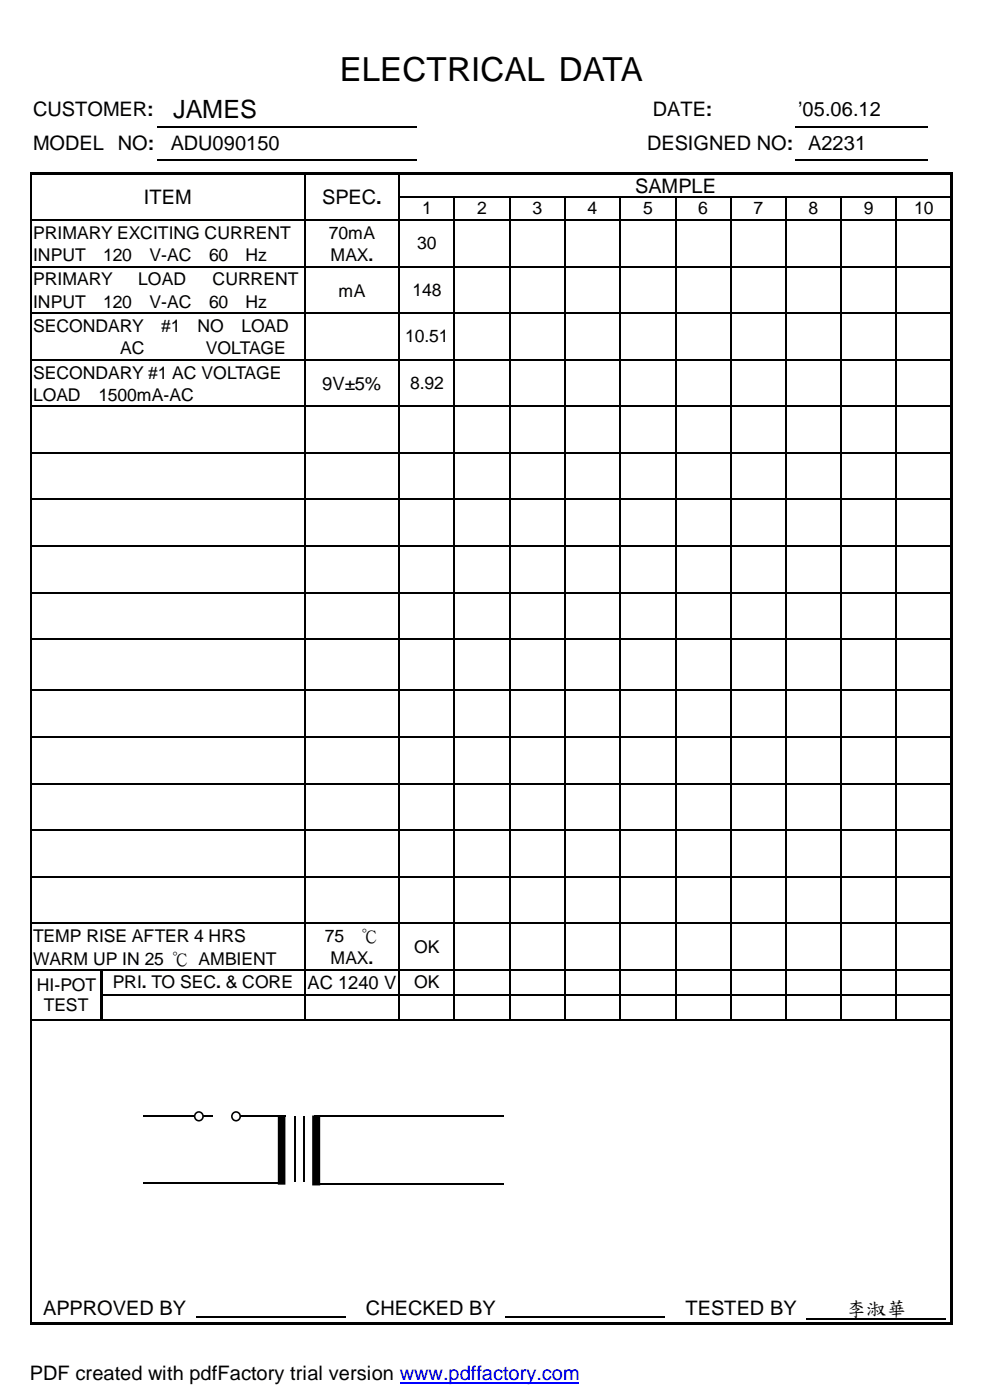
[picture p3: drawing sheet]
<svg xmlns="http://www.w3.org/2000/svg" width="210mm" height="297mm" viewBox="0 0 210 297" stroke-linecap="round" stroke-linejoin="round" font-family="sans-serif">
<g fill="none" stroke="#000" stroke-width=".34">
<path d="M33.4 26.9h55M33.4 33.9h55M64.5 37.1v4.4M84.6 37.1v4.4M168.4 26.9h28M168.4 33.9h28M6.8 46.6h57.5M6.8 56.5h57.5M64.5 41.8v4.6M64.5 46.8v9.5M64.5 56.7v9.5M64.7 46.6h19.7"/>
<path d="M64.7 56.5h19.7M84.6 41.8v4.6M84.6 46.8v9.5M84.6 56.7v9.5M84.8 41.7h11.3M84.8 46.6h11.3M84.8 56.5h11.3M96.3 41.8v4.6M96.3 46.8v9.5M96.3 56.7v9.5M96.4 41.7h11.5M96.4 46.6h11.5"/>
<path d="M96.4 56.5h11.5M108 41.8v4.6M108 46.8v9.5M108 56.7v9.5M108.2 41.7h11.3M108.2 46.6h11.3M108.2 56.5h11.3M119.7 41.8v4.6M119.7 46.8v9.5M119.7 56.7v9.5M119.9 41.7h11.3M119.9 46.6h11.3"/>
<path d="M119.9 56.5h11.3M131.4 41.8v4.6M131.4 46.8v9.5M131.4 56.7v9.5M131.6 41.7h11.3M131.6 46.6h11.3M131.6 56.5h11.3M143.1 41.8v4.6M143.1 46.8v9.5M143.1 56.7v9.5M143.3 41.7h11.3M143.3 46.6h11.3"/>
<path d="M143.3 56.5h11.3M154.8 41.8v4.6M154.8 46.8v9.5M154.8 56.7v9.5M154.9 41.7h11.4M154.9 46.6h11.4M154.9 56.5h11.4M166.5 41.8v4.6M166.5 46.8v9.5M166.5 56.7v9.5M166.6 41.7h11.4M166.6 46.6h11.4"/>
<path d="M166.6 56.5h11.4M178.1 41.8v4.6M178.1 46.8v9.5M178.1 56.7v9.5M178.3 41.7h11.4M178.3 46.6h11.4M178.3 56.5h11.4M189.8 41.8v4.6M189.8 46.8v9.5M189.8 56.7v9.5M190 41.7h11.3M190 46.6h11.3"/>
<path d="M190 56.5h11.3M6.8 66.4h57.5M6.8 76.2h57.5M64.5 66.6v9.5M64.5 76.4v9.6M64.7 66.4h19.7M64.7 76.2h19.7M84.6 66.6v9.5M84.6 76.4v9.6M84.8 66.4h11.3M84.8 76.2h11.3M96.3 66.6v9.5"/>
<path d="M96.3 76.4v9.6M96.4 66.4h11.5M96.4 76.2h11.5M108 66.6v9.5M108 76.4v9.6M108.2 66.4h11.3M108.2 76.2h11.3M119.7 66.6v9.5M119.7 76.4v9.6M119.9 66.4h11.3M119.9 76.2h11.3M131.4 66.6v9.5"/>
<path d="M131.4 76.4v9.6M131.6 66.4h11.3M131.6 76.2h11.3M143.1 66.6v9.5M143.1 76.4v9.6M143.3 66.4h11.3M143.3 76.2h11.3M154.8 66.6v9.5M154.8 76.4v9.6M154.9 66.4h11.4M154.9 76.2h11.4M166.5 66.6v9.5"/>
<path d="M166.5 76.4v9.6M166.6 66.4h11.4M166.6 76.2h11.4M178.1 66.6v9.5M178.1 76.4v9.6M178.3 66.4h11.4M178.3 76.2h11.4M189.8 66.6v9.5M189.8 76.4v9.6M190 66.4h11.3M190 76.2h11.3M6.8 86.1h57.5"/>
<path d="M6.8 96h57.5M64.5 86.3v9.6M64.5 96.2v9.6M64.7 86.1h19.7M64.7 96h19.7M84.6 86.3v9.6M84.6 96.2v9.6M84.8 86.1h11.3M84.8 96h11.3M96.3 86.3v9.6M96.3 96.2v9.6M96.4 86.1h11.5"/>
<path d="M96.4 96h11.5M108 86.3v9.6M108 96.2v9.6M108.2 86.1h11.3M108.2 96h11.3M119.7 86.3v9.6M119.7 96.2v9.6M119.9 86.1h11.3M119.9 96h11.3M131.4 86.3v9.6M131.4 96.2v9.6M131.6 86.1h11.3"/>
<path d="M131.6 96h11.3M143.1 86.3v9.6M143.1 96.2v9.6M143.3 86.1h11.3M143.3 96h11.3M154.8 86.3v9.6M154.8 96.2v9.6M154.9 86.1h11.4M154.9 96h11.4M166.5 86.3v9.6M166.5 96.2v9.6M166.6 86.1h11.4"/>
<path d="M166.6 96h11.4M178.1 86.3v9.6M178.1 96.2v9.6M178.3 86.1h11.4M178.3 96h11.4M189.8 86.3v9.6M189.8 96.2v9.6M190 86.1h11.3M190 96h11.3M6.8 105.8h57.5M6.8 115.8h57.5M64.5 106v9.6"/>
<path d="M64.5 115.9v9.6M64.7 105.8h19.7M64.7 115.8h19.7M84.6 106v9.6M84.6 115.9v9.6M84.8 105.8h11.3M84.8 115.8h11.3M96.3 106v9.6M96.3 115.9v9.6M96.4 105.8h11.5M96.4 115.8h11.5M108 106v9.6"/>
<path d="M108 115.9v9.6M108.2 105.8h11.3M108.2 115.8h11.3M119.7 106v9.6M119.7 115.9v9.6M119.9 105.8h11.3M119.9 115.8h11.3M131.4 106v9.6M131.4 115.9v9.6M131.6 105.8h11.3M131.6 115.8h11.3M143.1 106v9.6"/>
<path d="M143.1 115.9v9.6M143.3 105.8h11.3M143.3 115.8h11.3M154.8 106v9.6M154.8 115.9v9.6M154.9 105.8h11.4M154.9 115.8h11.4M166.5 106v9.6M166.5 115.9v9.6M166.6 105.8h11.4M166.6 115.8h11.4M178.1 106v9.6"/>
<path d="M178.1 115.9v9.6M178.3 105.8h11.4M178.3 115.8h11.4M189.8 106v9.6M189.8 115.9v9.6M190 105.8h11.3M190 115.8h11.3M6.8 125.7h57.5M6.8 135.5h57.5M64.5 125.8v9.6M64.5 135.7v10.4M64.7 125.7h19.7"/>
<path d="M64.7 135.5h19.7M84.6 125.8v9.6M84.6 135.7v10.4M84.8 125.7h11.3M84.8 135.5h11.3M96.3 125.8v9.6M96.3 135.7v10.4M96.4 125.7h11.5M96.4 135.5h11.5M108 125.8v9.6M108 135.7v10.4M108.2 125.7h11.3"/>
<path d="M108.2 135.5h11.3M119.7 125.8v9.6M119.7 135.7v10.4M119.9 125.7h11.3M119.9 135.5h11.3M131.4 125.8v9.6M131.4 135.7v10.4M131.6 125.7h11.3M131.6 135.5h11.3M143.1 125.8v9.6M143.1 135.7v10.4M143.3 125.7h11.3"/>
<path d="M143.3 135.5h11.3M154.8 125.8v9.6M154.8 135.7v10.4M154.9 125.7h11.4M154.9 135.5h11.4M166.5 125.8v9.6M166.5 135.7v10.4M166.6 125.7h11.4M166.6 135.5h11.4M178.1 125.8v9.6M178.1 135.7v10.4M178.3 125.7h11.4"/>
<path d="M178.3 135.5h11.4M189.8 125.8v9.6M189.8 135.7v10.4M190 125.7h11.3M190 135.5h11.3M6.8 146.3h57.5M6.8 156.1h57.5M64.5 146.5v9.6M64.5 156.3v9.6M64.7 146.3h19.7M64.7 156.1h19.7M84.6 146.5v9.6"/>
<path d="M84.6 156.3v9.6M84.8 146.3h11.3M84.8 156.1h11.3M96.3 146.5v9.6M96.3 156.3v9.6M96.4 146.3h11.5M96.4 156.1h11.5M108 146.5v9.6M108 156.3v9.6M108.2 146.3h11.3M108.2 156.1h11.3M119.7 146.5v9.6"/>
<path d="M119.7 156.3v9.6M119.9 146.3h11.3M119.9 156.1h11.3M131.4 146.5v9.6M131.4 156.3v9.6M131.6 146.3h11.3M131.6 156.1h11.3M143.1 146.5v9.6M143.1 156.3v9.6M143.3 146.3h11.3M143.3 156.1h11.3M154.8 146.5v9.6"/>
<path d="M154.8 156.3v9.6M154.9 146.3h11.4M154.9 156.1h11.4M166.5 146.5v9.6M166.5 156.3v9.6M166.6 146.3h11.4M166.6 156.1h11.4M178.1 146.5v9.6M178.1 156.3v9.6M178.3 146.3h11.4M178.3 156.1h11.4M189.8 146.5v9.6"/>
<path d="M189.8 156.3v9.6M190 146.3h11.3M190 156.1h11.3M6.8 166h57.5M6.8 176h57.5M64.5 166.2v9.6M64.5 176.1v9.6M64.7 166h19.7M64.7 176h19.7M84.6 166.2v9.6M84.6 176.1v9.6M84.8 166h11.3"/>
<path d="M84.8 176h11.3M96.3 166.2v9.6M96.3 176.1v9.6M96.4 166h11.5M96.4 176h11.5M108 166.2v9.6M108 176.1v9.6M108.2 166h11.3M108.2 176h11.3M119.7 166.2v9.6M119.7 176.1v9.6M119.9 166h11.3"/>
<path d="M119.9 176h11.3M131.4 166.2v9.6M131.4 176.1v9.6M131.6 166h11.3M131.6 176h11.3M143.1 166.2v9.6M143.1 176.1v9.6M143.3 166h11.3M143.3 176h11.3M154.8 166.2v9.6M154.8 176.1v9.6M154.9 166h11.4"/>
<path d="M154.9 176h11.4M166.5 166.2v9.6M166.5 176.1v9.6M166.6 166h11.4M166.6 176h11.4M178.1 166.2v9.6M178.1 176.1v9.6M178.3 166h11.4M178.3 176h11.4M189.8 166.2v9.6M189.8 176.1v9.6M190 166h11.3"/>
<path d="M190 176h11.3M6.8 185.8h57.5M6.8 195.7h57.5M64.5 185.9v9.6M64.5 195.8v9.6M64.7 185.8h19.7M64.7 195.7h19.7M84.6 185.9v9.6M84.6 195.8v9.6M84.8 185.8h11.3M84.8 195.7h11.3M96.3 185.9v9.6"/>
<path d="M96.3 195.8v9.6M96.4 185.8h11.5M96.4 195.7h11.5M108 185.9v9.6M108 195.8v9.6M108.2 185.8h11.3M108.2 195.7h11.3M119.7 185.9v9.6M119.7 195.8v9.6M119.9 185.8h11.3M119.9 195.7h11.3M131.4 185.9v9.6"/>
<path d="M131.4 195.8v9.6M131.6 185.8h11.3M131.6 195.7h11.3M143.1 185.9v9.6M143.1 195.8v9.6M143.3 185.8h11.3M143.3 195.7h11.3M154.8 185.9v9.6M154.8 195.8v9.6M154.9 185.8h11.4M154.9 195.7h11.4M166.5 185.9v9.6"/>
<path d="M166.5 195.8v9.6M166.6 185.8h11.4M166.6 195.7h11.4M178.1 185.9v9.6M178.1 195.8v9.6M178.3 185.8h11.4M178.3 195.7h11.4M189.8 185.9v9.6M189.8 195.8v9.6M190 185.8h11.3M190 195.7h11.3M6.8 205.6h14.5"/>
<path d="M6.8 216.2h14.5M21.6 205.6h42.7M21.6 216.2h42.7M21.8 210.8h42.5M64.5 205.8v4.9M64.5 211v5M64.7 205.6h19.7M64.7 210.8h19.7M64.7 216.2h19.7M84.6 205.8v4.9M84.6 211v5M84.8 205.6h11.3"/>
<path d="M84.8 210.8h11.3M84.8 216.2h11.3M96.3 205.8v4.9M96.3 211v5M96.4 205.6h11.5M96.4 210.8h11.5M96.4 216.2h11.5M108 205.8v4.9M108 211v5M108.2 205.6h11.3M108.2 210.8h11.3M108.2 216.2h11.3"/>
<path d="M119.7 205.8v4.9M119.7 211v5M119.9 205.6h11.3M119.9 210.8h11.3M119.9 216.2h11.3M131.4 205.8v4.9M131.4 211v5M131.6 205.6h11.3M131.6 210.8h11.3M131.6 216.2h11.3M143.1 205.8v4.9M143.1 211v5"/>
<path d="M143.3 205.6h11.3M143.3 210.8h11.3M143.3 216.2h11.3M154.8 205.8v4.9M154.8 211v5M154.9 205.6h11.4M154.9 210.8h11.4M154.9 216.2h11.4M166.5 205.8v4.9M166.5 211v5M166.6 205.6h11.4M166.6 210.8h11.4"/>
<path d="M166.6 216.2h11.4M178.1 205.8v4.9M178.1 211v5M178.3 205.6h11.4M178.3 210.8h11.4M178.3 216.2h11.4M189.8 205.8v4.9M189.8 211v5M190 205.6h11.3M190 210.8h11.3M190 216.2h11.3M30.3 236.4h14.8"/>
<path d="M50.1 236.5h10.4M62.5 236.6v13.9M64.4 236.6v13.9M66.6 236.6h40.1M30.3 250.7h30M66.7 251h40"/>
</g>
<g fill="#000">
<path d="M6.3 36.6h.5v.5h-.5zM6.8 36.6h.5v.5h-.5zM7.3 36.6h57v.5h-57zM64.3 36.6h.6v.5h-.6zM64.9 36.6h19.5v.5h-19.5zM84.4 36.6h.5v.5h-.5zM84.9 36.6h116.4v.5h-116.4zM201.3 36.6h.5v.5h-.5zM6.3 41.5h.5v.3h-.5zM6.3 46.4h.5v.4h-.5zM6.3 56.3h.5v.4h-.5zM64.3 41.5h.4v.3h-.4z"/>
<path d="M64.3 46.4h.4v.4h-.4zM64.3 56.3h.4v.4h-.4zM84.4 41.5h.4v.3h-.4zM84.4 46.4h.4v.4h-.4zM84.4 56.3h.4v.4h-.4zM96.1 41.5h.3v.3h-.3zM96.1 46.4h.3v.4h-.3zM96.1 56.3h.3v.4h-.3zM107.9 41.5h.3v.3h-.3zM107.9 46.4h.3v.4h-.3zM107.9 56.3h.3v.4h-.3zM119.5 41.5h.4v.3h-.4z"/>
<path d="M119.5 46.4h.4v.4h-.4zM119.5 56.3h.4v.4h-.4zM131.2 41.5h.4v.3h-.4zM131.2 46.4h.4v.4h-.4zM131.2 56.3h.4v.4h-.4zM142.9 41.5h.4v.3h-.4zM142.9 46.4h.4v.4h-.4zM142.9 56.3h.4v.4h-.4zM154.6 41.5h.3v.3h-.3zM154.6 46.4h.3v.4h-.3zM154.6 56.3h.3v.4h-.3zM166.3 41.5h.3v.3h-.3z"/>
<path d="M166.3 46.4h.3v.4h-.3zM166.3 56.3h.3v.4h-.3zM178 41.5h.3v.3h-.3zM178 46.4h.3v.4h-.3zM178 56.3h.3v.4h-.3zM189.7 41.5h.3v.3h-.3zM189.7 46.4h.3v.4h-.3zM189.7 56.3h.3v.4h-.3zM201.3 37.1h.5v4.4h-.5zM201.3 41.5h.5v.3h-.5zM201.3 41.8h.5v4.6h-.5zM201.3 46.4h.5v.4h-.5z"/>
<path d="M201.3 46.8h.5v9.5h-.5zM201.3 56.3h.5v.4h-.5zM6.3 66.2h.5v.4h-.5zM6.3 76h.5v.4h-.5zM64.3 66.2h.4v.4h-.4zM64.3 76h.4v.4h-.4zM84.4 66.2h.4v.4h-.4zM84.4 76h.4v.4h-.4zM96.1 66.2h.3v.4h-.3zM96.1 76h.3v.4h-.3zM107.9 66.2h.3v.4h-.3zM107.9 76h.3v.4h-.3z"/>
<path d="M119.5 66.2h.4v.4h-.4zM119.5 76h.4v.4h-.4zM131.2 66.2h.4v.4h-.4zM131.2 76h.4v.4h-.4zM142.9 66.2h.4v.4h-.4zM142.9 76h.4v.4h-.4zM154.6 66.2h.3v.4h-.3zM154.6 76h.3v.4h-.3zM166.3 66.2h.3v.4h-.3zM166.3 76h.3v.4h-.3zM178 66.2h.3v.4h-.3zM178 76h.3v.4h-.3z"/>
<path d="M189.7 66.2h.3v.4h-.3zM189.7 76h.3v.4h-.3zM201.3 56.7h.5v9.5h-.5zM201.3 66.2h.5v.4h-.5zM201.3 66.6h.5v9.5h-.5zM201.3 76h.5v.4h-.5zM6.3 86h.5v.3h-.5zM6.3 95.9h.5v.3h-.5zM64.3 86h.4v.3h-.4zM64.3 95.9h.4v.3h-.4zM84.4 86h.4v.3h-.4zM84.4 95.9h.4v.3h-.4z"/>
<path d="M96.1 86h.3v.3h-.3zM96.1 95.9h.3v.3h-.3zM107.9 86h.3v.3h-.3zM107.9 95.9h.3v.3h-.3zM119.5 86h.4v.3h-.4zM119.5 95.9h.4v.3h-.4zM131.2 86h.4v.3h-.4zM131.2 95.9h.4v.3h-.4zM142.9 86h.4v.3h-.4zM142.9 95.9h.4v.3h-.4zM154.6 86h.3v.3h-.3zM154.6 95.9h.3v.3h-.3z"/>
<path d="M166.3 86h.3v.3h-.3zM166.3 95.9h.3v.3h-.3zM178 86h.3v.3h-.3zM178 95.9h.3v.3h-.3zM189.7 86h.3v.3h-.3zM189.7 95.9h.3v.3h-.3zM201.3 76.4h.5v9.6h-.5zM201.3 86h.5v.3h-.5zM201.3 86.3h.5v9.6h-.5zM201.3 95.9h.5v.3h-.5zM6.3 105.7h.5v.3h-.5zM6.3 115.6h.5v.3h-.5z"/>
<path d="M64.3 105.7h.4v.3h-.4zM64.3 115.6h.4v.3h-.4zM84.4 105.7h.4v.3h-.4zM84.4 115.6h.4v.3h-.4zM96.1 105.7h.3v.3h-.3zM96.1 115.6h.3v.3h-.3zM107.9 105.7h.3v.3h-.3zM107.9 115.6h.3v.3h-.3zM119.5 105.7h.4v.3h-.4zM119.5 115.6h.4v.3h-.4zM131.2 105.7h.4v.3h-.4zM131.2 115.6h.4v.3h-.4z"/>
<path d="M142.9 105.7h.4v.3h-.4zM142.9 115.6h.4v.3h-.4zM154.6 105.7h.3v.3h-.3zM154.6 115.6h.3v.3h-.3zM166.3 105.7h.3v.3h-.3zM166.3 115.6h.3v.3h-.3zM178 105.7h.3v.3h-.3zM178 115.6h.3v.3h-.3zM189.7 105.7h.3v.3h-.3zM189.7 115.6h.3v.3h-.3zM201.3 96.2h.5v9.6h-.5zM201.3 105.7h.5v.3h-.5z"/>
<path d="M201.3 106h.5v9.6h-.5zM201.3 115.6h.5v.3h-.5zM6.3 125.5h.5v.3h-.5zM6.3 135.3h.5v.4h-.5zM64.3 125.5h.4v.3h-.4zM64.3 135.3h.4v.4h-.4zM84.4 125.5h.4v.3h-.4zM84.4 135.3h.4v.4h-.4zM96.1 125.5h.3v.3h-.3zM96.1 135.3h.3v.4h-.3zM107.9 125.5h.3v.3h-.3zM107.9 135.3h.3v.4h-.3z"/>
<path d="M119.5 125.5h.4v.3h-.4zM119.5 135.3h.4v.4h-.4zM131.2 125.5h.4v.3h-.4zM131.2 135.3h.4v.4h-.4zM142.9 125.5h.4v.3h-.4zM142.9 135.3h.4v.4h-.4zM154.6 125.5h.3v.3h-.3zM154.6 135.3h.3v.4h-.3zM166.3 125.5h.3v.3h-.3zM166.3 135.3h.3v.4h-.3zM178 125.5h.3v.3h-.3zM178 135.3h.3v.4h-.3z"/>
<path d="M189.7 125.5h.3v.3h-.3zM189.7 135.3h.3v.4h-.3zM201.3 115.9h.5v9.6h-.5zM201.3 125.5h.5v.3h-.5zM201.3 125.8h.5v9.6h-.5zM201.3 135.3h.5v.4h-.5zM6.3 146.1h.5v.4h-.5zM6.3 156h.5v.3h-.5zM64.3 146.1h.4v.4h-.4zM64.3 156h.4v.3h-.4zM84.4 146.1h.4v.4h-.4zM84.4 156h.4v.3h-.4z"/>
<path d="M96.1 146.1h.3v.4h-.3zM96.1 156h.3v.3h-.3zM107.9 146.1h.3v.4h-.3zM107.9 156h.3v.3h-.3zM119.5 146.1h.4v.4h-.4zM119.5 156h.4v.3h-.4zM131.2 146.1h.4v.4h-.4zM131.2 156h.4v.3h-.4zM142.9 146.1h.4v.4h-.4zM142.9 156h.4v.3h-.4zM154.6 146.1h.3v.4h-.3zM154.6 156h.3v.3h-.3z"/>
<path d="M166.3 146.1h.3v.4h-.3zM166.3 156h.3v.3h-.3zM178 146.1h.3v.4h-.3zM178 156h.3v.3h-.3zM189.7 146.1h.3v.4h-.3zM189.7 156h.3v.3h-.3zM201.3 135.7h.5v10.4h-.5zM201.3 146.1h.5v.4h-.5zM201.3 146.5h.5v9.6h-.5zM201.3 156h.5v.3h-.5zM6.3 165.9h.5v.3h-.5zM6.3 175.8h.5v.3h-.5z"/>
<path d="M64.3 165.9h.4v.3h-.4zM64.3 175.8h.4v.3h-.4zM84.4 165.9h.4v.3h-.4zM84.4 175.8h.4v.3h-.4zM96.1 165.9h.3v.3h-.3zM96.1 175.8h.3v.3h-.3zM107.9 165.9h.3v.3h-.3zM107.9 175.8h.3v.3h-.3zM119.5 165.9h.4v.3h-.4zM119.5 175.8h.4v.3h-.4zM131.2 165.9h.4v.3h-.4zM131.2 175.8h.4v.3h-.4z"/>
<path d="M142.9 165.9h.4v.3h-.4zM142.9 175.8h.4v.3h-.4zM154.6 165.9h.3v.3h-.3zM154.6 175.8h.3v.3h-.3zM166.3 165.9h.3v.3h-.3zM166.3 175.8h.3v.3h-.3zM178 165.9h.3v.3h-.3zM178 175.8h.3v.3h-.3zM189.7 165.9h.3v.3h-.3zM189.7 175.8h.3v.3h-.3zM201.3 156.3h.5v9.6h-.5zM201.3 165.9h.5v.3h-.5z"/>
<path d="M201.3 166.2h.5v9.6h-.5zM201.3 175.8h.5v.3h-.5zM6.3 185.6h.5v.3h-.5zM6.3 195.5h.5v.3h-.5zM64.3 185.6h.4v.3h-.4zM64.3 195.5h.4v.3h-.4zM84.4 185.6h.4v.3h-.4zM84.4 195.5h.4v.3h-.4zM96.1 185.6h.3v.3h-.3zM96.1 195.5h.3v.3h-.3zM107.9 185.6h.3v.3h-.3zM107.9 195.5h.3v.3h-.3z"/>
<path d="M119.5 185.6h.4v.3h-.4zM119.5 195.5h.4v.3h-.4zM131.2 185.6h.4v.3h-.4zM131.2 195.5h.4v.3h-.4zM142.9 185.6h.4v.3h-.4zM142.9 195.5h.4v.3h-.4zM154.6 185.6h.3v.3h-.3zM154.6 195.5h.3v.3h-.3zM166.3 185.6h.3v.3h-.3zM166.3 195.5h.3v.3h-.3zM178 185.6h.3v.3h-.3zM178 195.5h.3v.3h-.3z"/>
<path d="M189.7 185.6h.3v.3h-.3zM189.7 195.5h.3v.3h-.3zM201.3 176.1h.5v9.6h-.5zM201.3 185.6h.5v.3h-.5zM201.3 185.9h.5v9.6h-.5zM201.3 195.5h.5v.3h-.5zM6.3 205.4h.5v.4h-.5zM6.3 210.7h.5v.3h-.5zM6.3 216h.5v.3h-.5zM21.3 205.4h.3v.4h-.3zM21.3 205.8h.5v4.9h-.5zM21.3 210.7h.5v.3h-.5z"/>
<path d="M21.3 211h.5v5h-.5zM21.3 216h.3v.3h-.3zM64.3 205.4h.4v.4h-.4zM64.3 210.7h.4v.3h-.4zM64.3 216h.4v.3h-.4zM84.4 205.4h.4v.4h-.4zM84.4 210.7h.4v.3h-.4zM84.4 216h.4v.3h-.4zM96.1 205.4h.3v.4h-.3zM96.1 210.7h.3v.3h-.3zM96.1 216h.3v.3h-.3zM107.9 205.4h.3v.4h-.3z"/>
<path d="M107.9 210.7h.3v.3h-.3zM107.9 216h.3v.3h-.3zM119.5 205.4h.4v.4h-.4zM119.5 210.7h.4v.3h-.4zM119.5 216h.4v.3h-.4zM131.2 205.4h.4v.4h-.4zM131.2 210.7h.4v.3h-.4zM131.2 216h.4v.3h-.4zM142.9 205.4h.4v.4h-.4zM142.9 210.7h.4v.3h-.4zM142.9 216h.4v.3h-.4zM154.6 205.4h.3v.4h-.3z"/>
<path d="M154.6 210.7h.3v.3h-.3zM154.6 216h.3v.3h-.3zM166.3 205.4h.3v.4h-.3zM166.3 210.7h.3v.3h-.3zM166.3 216h.3v.3h-.3zM178 205.4h.3v.4h-.3zM178 210.7h.3v.3h-.3zM178 216h.3v.3h-.3zM189.7 205.4h.3v.4h-.3zM189.7 210.7h.3v.3h-.3zM189.7 216h.3v.3h-.3zM201.3 195.8h.5v9.6h-.5z"/>
<path d="M201.3 205.4h.5v.4h-.5zM201.3 205.8h.5v4.9h-.5zM201.3 210.7h.5v.3h-.5zM201.3 211h.5v5h-.5zM201.3 216h.5v.3h-.5zM6.3 280.3h.5v.5h-.5zM6.8 280.3h194.5v.5h-194.5zM201.3 216.3h.5v64h-.5zM201.3 280.3h.5v.5h-.5z"/>
</g>
<g fill="none" stroke="#000" stroke-width=".42">
<path d="M6.6 37.1v4.4M6.6 41.8v4.6M6.6 46.8v9.5M6.6 56.7v9.5M6.6 66.6v9.5M6.6 76.4v9.6M6.6 86.3v9.6M6.6 96.2v9.6M6.6 106v9.6M6.6 115.9v9.6M6.6 125.8v9.6M6.6 135.7v10.4"/>
<path d="M6.6 146.5v9.6M6.6 156.3v9.6M6.6 166.2v9.6M6.6 176.1v9.6M6.6 185.9v9.6M6.6 195.8v9.6M6.6 205.8v4.9M6.6 211v5M6.6 216.3v64"/>
</g>
<path d="M41.5 279h31.7M107.1 279h33.8M170.9 279.6h29.5" fill="none" stroke="#000" stroke-width=".25"/>
<path d="M59 236.6h1.3v14.3h-1.3zM66.3 236.6h1.3v14.5h-1.3z" fill="#000" stroke="#000" stroke-width=".34"/>
<g fill="#fff" stroke="#000" stroke-width=".34">
<circle cx="42.1" cy="236.6" r=".91"/>
<circle cx="50" cy="236.6" r=".91"/>
</g>
<path d="M84.7 293h37.8" fill="none" stroke="#00f" stroke-width=".34"/>
<text font-size="7" x="72" y="17.2">ELECTRICAL DATA</text>
<text font-size="5.3" x="36.7" y="25">JAMES</text>
<g font-size="4.2">
<text x="7" y="24.5">CUSTOMER:</text>
<text x="138.3" y="24.5">DATE:</text>
<text x="169.1" y="24.6">’05.06.12</text>
<text x="7" y="31.8">MODEL</text>
<text x="25" y="31.8">NO:</text>
<text x="36.2" y="31.8">ADU090150</text>
<text x="137.1" y="31.8">DESIGNED NO:</text>
<text x="171.2" y="31.8">A2231</text>
<text x="134.5" y="41">SAMPLE</text>
<text x="30.5" y="43.2">ITEM</text>
<text x="68.2" y="43.2">SPEC.</text>
<text x="9.1" y="278.7">APPROVED BY</text>
<text x="77.5" y="278.7">CHECKED BY</text>
<text x="145.2" y="278.7">TESTED BY</text>
<text x="179.3" y="278.7">李</text>
<text x="183.6" y="278.7">淑</text>
<text x="187.8" y="278.7">華</text>
<text x="6.3" y="292.5">PDF created with pdfFactory trial version www.pdffactory.com</text>
</g>
<g font-size="3.9">
<text x="68.2" y="82.6">9V±5%</text>
<text x="65.1" y="209.6">AC 1240 V</text>
</g>
<g font-size="3.7">
<text x="89.4" y="45.4">1</text>
<text x="101.1" y="45.4">2</text>
<text x="112.8" y="45.4">3</text>
<text x="124.5" y="45.4">4</text>
<text x="136.2" y="45.4">5</text>
<text x="147.9" y="45.4">6</text>
<text x="159.6" y="45.4">7</text>
<text x="171.3" y="45.4">8</text>
<text x="183" y="45.4">9</text>
<text x="193.6" y="45.4">10</text>
<text x="7" y="50.6">PRIMARY EXCITING CURRENT</text>
<text x="69.7" y="50.6">70mA</text>
<text x="88.4" y="52.8">30</text>
<text x="7" y="55.4">INPUT</text>
<text x="21.8" y="55.4">120</text>
<text x="31.7" y="55.4">V-AC</text>
<text x="44.3" y="55.4">60</text>
<text x="52" y="55.4">Hz</text>
<text x="70" y="55.4">MAX.</text>
<text x="7" y="60.5">PRIMARY</text>
<text x="7" y="65.3">INPUT</text>
<text x="21.8" y="65.3">120</text>
<text x="29.3" y="60.5">LOAD</text>
<text x="31.7" y="65.3">V-AC</text>
<text x="44.3" y="65.3">60</text>
<text x="45" y="60.5">CURRENT</text>
<text x="52" y="65.3">Hz</text>
<text x="71.7" y="62.8">mA</text>
<text x="87.4" y="62.7">148</text>
<text x="7" y="70.4">SECONDARY</text>
<text x="34.1" y="70.4">#1</text>
<text x="41.8" y="70.4">NO</text>
<text x="51.1" y="70.4">LOAD</text>
<text x="25.5" y="75.1">AC</text>
<text x="43.6" y="75.1">VOLTAGE</text>
<text x="85.9" y="72.6">10.51</text>
<text x="7" y="80.3">SECONDARY #1 AC VOLTAGE</text>
<text x="86.9" y="82.5">8.92</text>
<text x="7" y="85">LOAD</text>
<text x="20.8" y="85">1500mA-AC</text>
<text x="7" y="199.7">TEMP RISE AFTER 4 HRS</text>
<text x="68.8" y="199.6">75</text>
<text x="76.5" y="199.6">℃</text>
<text x="87.7" y="201.9">OK</text>
<text x="7" y="204.5">WARM UP IN 25 ℃ AMBIENT</text>
<text x="7.8" y="210">HI-POT</text>
<text x="23.9" y="209.4">PRI. TO SEC. &amp; CORE</text>
<text x="70" y="204.2">MAX.</text>
<text x="87.7" y="209.5">OK</text>
<text x="9.3" y="214.2">TEST</text>
</g>
</svg>
